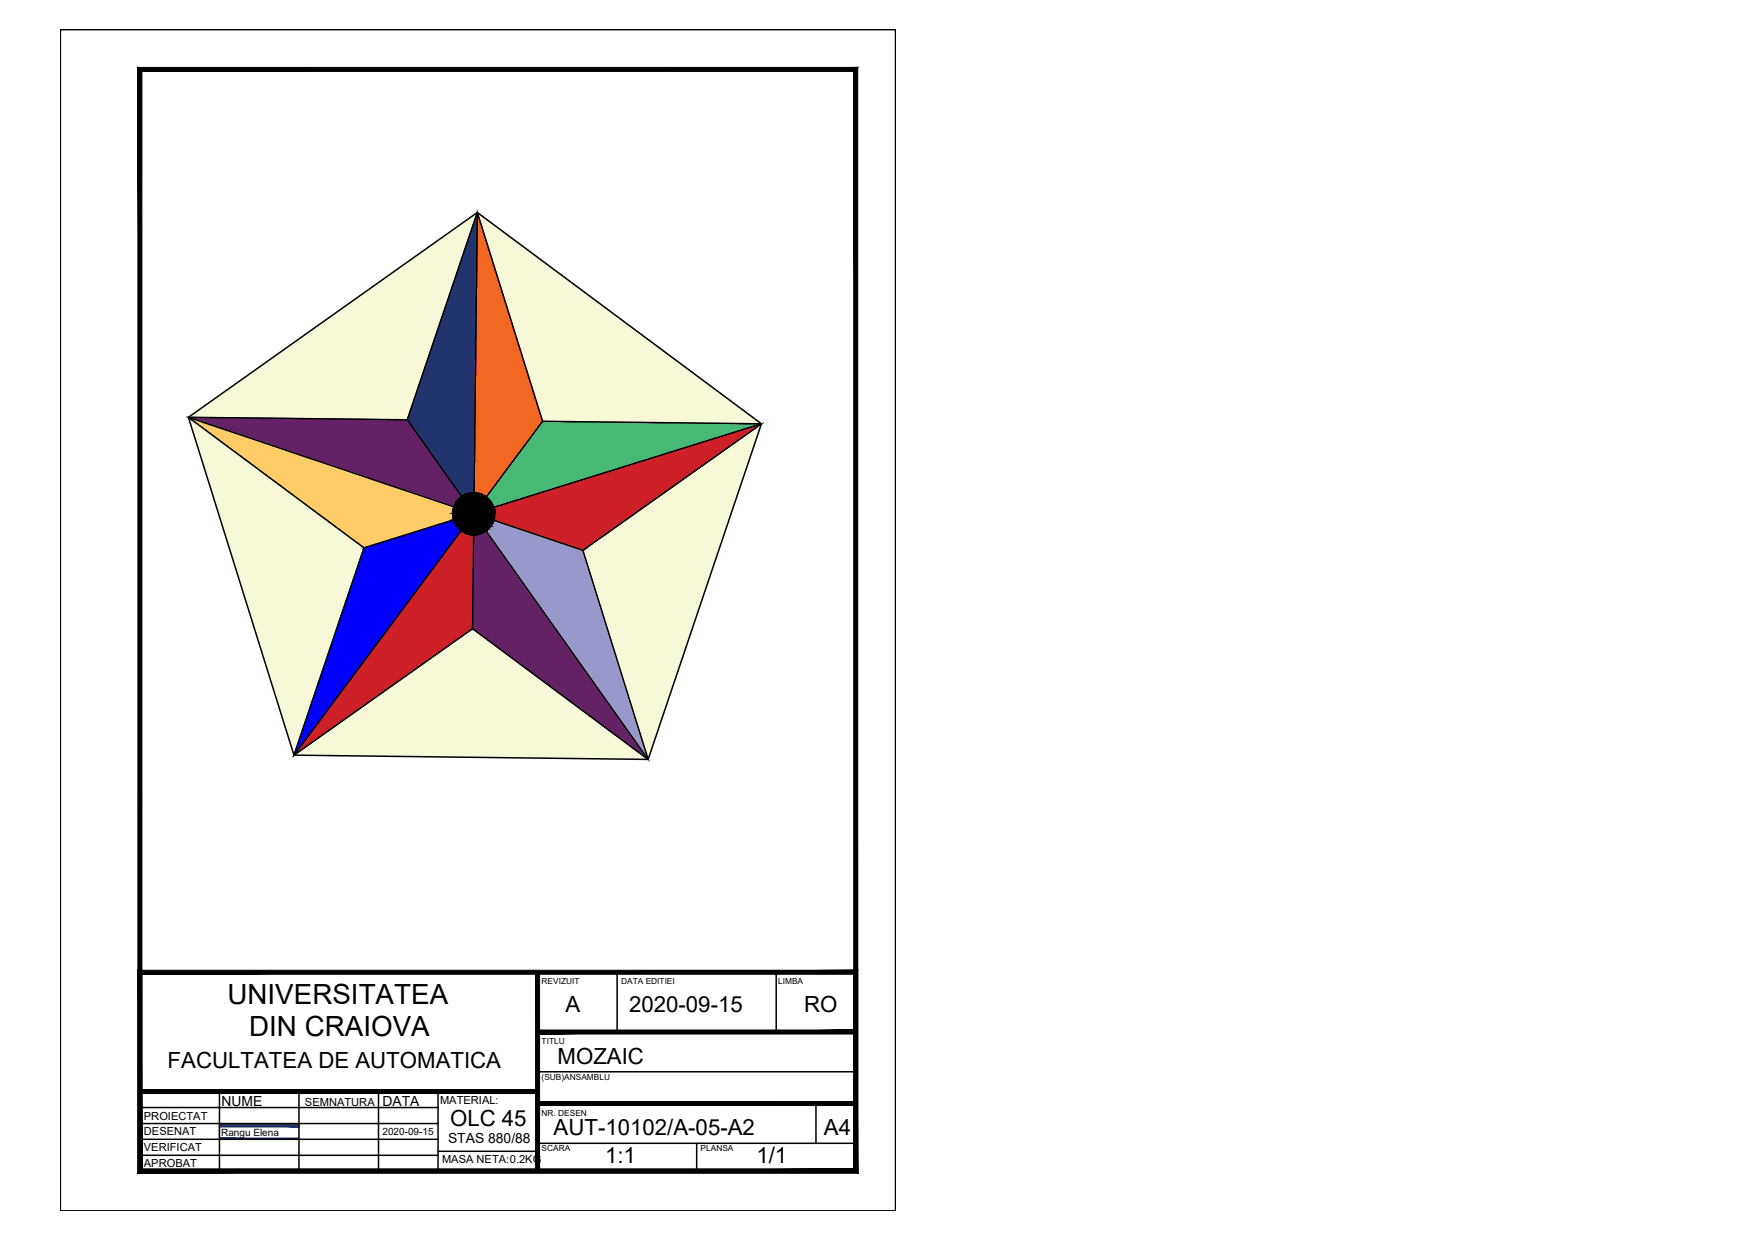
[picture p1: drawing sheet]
<svg xmlns="http://www.w3.org/2000/svg" width="297mm" height="210mm" viewBox="0 0 297 210" stroke-linecap="round" stroke-linejoin="round" font-family="sans-serif">
<!-- layer: 0 -->
<g fill="#000" stroke="#000" stroke-width=".17">
<path d="M76.6 87.5h1.7l-1.6 .5zM77.2 84.9h6zM77.7 89.5h.5l-.2 .4zM80.2 86.9l1.6 .6h-1.2zM81.9 87.5h1.8l-.1 .5zM82 89.5h.7l-.3 .4zM83.2 86.3h.5z"/>
<path d="M77.6 89.5h.7zM77.6 89.5h.6z"/>
<path d="M76.6 87.5h1.8zM76.6 87.5h1.7z"/>
<path d="M77.2 89.1l1.1 .4 .3-.4zM77.2 89.1l1.1 .4h-.7z"/>
<path d="M76.9 88.5l1.7 .6 .4-.6zM76.9 88.5l1.7 .6h-1.4z"/>
<path d="M76.7 88l2.3 .5 .4-.5zM76.7 88l2.3 .5h-2.1z"/>
<path d="M78.3 87.5l1.1 .5 .3-.5zM76.7 88l1.6-.5 1.1 .5z"/>
<path d="M79.7 90.5l.5 .1zM80.2 90.5h.5z"/>
<path d="M78.4 87.5h1.4zM78.3 87.5h1.4z"/>
<path d="M79.5 83.4l.7-.1 .7 .1zM79.5 83.4h1.4zM79.5 83.4h1.4z"/>
<path d="M79 88.5l1.2 1v-1zM79 88.5l1.2 1h-2z"/>
<path d="M78.2 89.5l2 .4v-.4zM78.2 89.5l2 .4h-2.2z"/>
<path d="M78 89.9h2.2zM78 89.9h2.2z"/>
<path d="M78.1 89.9l2.1 .3v-.3zM78.1 89.9l2.1 .3h-1.7z"/>
<path d="M78.5 90.2h1.7zM78.5 90.2h1.7z"/>
<path d="M78.6 90.2l1.6 .2v-.2zM78.6 90.2l1.6 .2h-1.2z"/>
<path d="M79 90.4h1.2zM79 90.4h1.2z"/>
<path d="M79.1 90.4l1.1 .1v-.1zM79.1 90.4l1.1 .1z"/>
<path d="M79.6 90.5h.6zM79.6 90.5h.6z"/>
<path d="M76.6 86.9l1.8 .6 1.8-.6zM76.6 86.9l1.8 .6h-1.8z"/>
<path d="M79.8 87.5l.4 .5v-.5zM79.8 87.5l.4 .5h-.8z"/>
<path d="M79.4 88l.8 .1zM79.4 88l.8 .1h-.9z"/>
<path d="M79.3 88.1l.9 .4v-.4zM79.3 88.1l.9 .4h-1.2z"/>
<path d="M80.2 86.9l.4 .6h-.4zM80.2 86.9l-.4 .6h.4zM78.4 87.5l1.8-.6-.4 .6z"/>
<path d="M80.2 87.5h.4zM80.2 87.5h.4z"/>
<path d="M80.2 87.5l.8 .5-.4-.5zM80.2 87.5l.8 .5h-.8z"/>
<path d="M80.2 90.5h.5zM80.2 90.5h.6z"/>
<path d="M76.6 86.8l3.6 .1 .6-.1zM76.6 86.8l3.6 .1h-3.6z"/>
<path d="M79.5 83.4l2 .2-.6-.2zM78.8 83.6l.7-.2 2 .2z"/>
<path d="M80.2 88l.8 .1zM80.2 88l.8 .1z"/>
<path d="M80.2 88.1l1.1 .4-.3-.4zM80.2 88.1l1.1 .4h-1.1z"/>
<path d="M80.2 90.4l.6 .1 .5-.1zM80.2 90.4l.6 .1h-.6z"/>
<path d="M80.2 88.5l2.1 1.4-1-1.4zM80.2 88.5l2.1 1.4h-2.1z"/>
<path d="M80.2 90.4h1.1zM80.2 90.4h1.1z"/>
<path d="M78.8 83.6h2.7zM78.8 83.6h2.7z"/>
<path d="M78.8 83.6l3.3 .3-.6-.3zM78.2 83.9l.6-.3 3.3 .3z"/>
<path d="M80.6 87.5h1.3zM80.6 87.5h1.3z"/>
<path d="M80.2 90.2l1.1 .2 .5-.2zM80.2 90.2l1.1 .2h-1.1z"/>
<path d="M80.2 90.2h1.6zM80.2 90.2h1.6z"/>
<path d="M81.9 87.5l1.7 .5zM83.4 88l.2 .1z"/>
<path d="M80.6 87.5l2.8 .5-1.5-.5zM80.6 87.5l2.8 .5h-2.4z"/>
<path d="M82 89.5l.4 .4zM82.3 89.9h.1z"/>
<path d="M78.2 83.9h4zM78.2 83.9h4z"/>
<path d="M78.2 83.9l4.5 .5-.5-.5zM77.6 84.4l.6-.5 4.5 .5z"/>
<path d="M80.2 89.9h2.1zM80.2 89.9h2.1z"/>
<path d="M80.2 89.9l1.6 .3 .5-.3zM80.2 89.9l1.6 .3h-1.6z"/>
<path d="M77.6 84.4h5.1zM77.6 84.4h5.1z"/>
<path d="M77.6 84.4l5.6 .5-.5-.5zM77.6 84.4l5.6 .5h-6zM77.1 84.9h6.1z"/>
<path d="M81.7 89.1l1 .4 .4-.4zM81.7 89.1l1 .4h-.7z"/>
<path d="M77.1 84.9l6.4 .6-.3-.6zM77.1 84.9l6.4 .6h-6.7z"/>
<path d="M81 88l2.6 .1zM81 88l2.6 .1z"/>
<path d="M81.3 88.5l2.1 .1zM81.3 88.5l2.1 .1z"/>
<path d="M81.4 88.6l1.7 .5 .3-.5zM81.4 88.6l1.7 .5h-1.4z"/>
<path d="M76.8 85.5l6.7 .1zM76.8 85.5l6.7 .1z"/>
<path d="M76.8 85.6l6.9 .6-.2-.6zM76.8 85.6l6.9 .6h-7.1z"/>
<path d="M76.6 86.3l4.2 .5 2.8-.5zM76.6 86.3l4.2 .5h-4.2z"/>
<path d="M81 88.1l2.4 .4 .2-.4zM81 88.1l2.4 .4h-2.1z"/>
<path d="M76.6 86.2h7.1zM76.6 86.2l7 .1z"/>
<path d="M83.2 86.3l.6 .1zM82.6 86.4l.6-.1 .6 .1z"/>
<path d="M82.6 86.4l1.2 .2v-.2zM82.1 86.6l.5-.2 1.2 .2z"/>
<path d="M80.2 86.9l3.5 .6 .1-.6zM80.2 86.9l3.5 .6h-1.8z"/>
<path d="M82.1 86.6l1.7 .1v-.1zM81.4 86.7l.7-.1 1.7 .1z"/>
<path d="M81.4 86.7l2.4 .1v-.1zM80.8 86.8l.6-.1 2.4 .1z"/>
<path d="M80.8 86.8l3 .1v-.1zM80.2 86.9l.6-.1 3 .1z"/>
<path d="M91 175h53.8v-.6zM91 174.4h53.8l-53.8 .6z"/>
<path d="M23.7 184.4v.7l67.3-.7zM23.7 185.1l67.3-.7v.7z"/>
<path d="M24 197.9l-.7 .7 121.2-.7zM23.3 198.6l121.2-.7 .7 .7zM144.5 164.9v33l.7 .7zM145.2 164.2v34.4l-.7-33.7zM24 164.9h120.5l.7-.7zM23.3 164.2h121.9l-121.2 .7zM23.3 164.2l.7 33.7v-33zM23.3 164.2l.7 33.7-.7 .7z"/>
<path d="M24 197.9l-.7 .7 121.2-.7zM23.3 198.6l121.2-.7 .7 .7zM144.5 12.1v185.8l.7 .7zM144.5 12.1l.7-.7v187.2zM24 12.1h120.5l.7-.7zM23.3 11.4h121.9l-121.2 .7zM23.3 11.4l.7 186.5v-185.8zM23.3 11.4l.7 186.5-.7 .7z"/>
<path d="M90.6 164.6v33.6h.7zM90.6 164.6h.7v33.6z"/>
<path d="M91 187.1h53.8v-.6zM91 186.5h53.8l-53.8 .6z"/>
</g>
<g fill="none" stroke="#000" stroke-width=".25">
<path d="M10.2 5h141.4v200h-141.4zM80.8 36l11 35.3M80.8 36l-11.9 35.1M80.8 36l-.8 70.4M31.9 70.6l48.9-34.6 48.1 35.7-19.2 56.9-59.9-.8zM31.9 70.6l66.8 22.6M31.9 70.6l37 .5M31.9 70.6l29.7 22.1M68.9 71.1l40.8 57.5M91.8 71.3l37.1 .4-30.2 21.5M91.8 71.3l-42 56.5M128.9 71.7l-67.3 21"/>
<path d="M61.6 92.7l-11.8 35.1M80.2 86.9h.1M98.7 93.2l11 35.4M80 106.4l-30.2 21.4M80 106.4l29.7 22.2M104.5 164.6v10.1M131.4 164.6v10.1M23.7 195.6h50.4M23.7 192.9h50.4M23.7 190.2h50.4M23.7 187.5h50.4M37.1 184.8v13.4"/>
<path d="M50.6 184.8v13.4M64.1 184.8v13.4M74.1 184.8v13.4M74.1 194.9h16.9M91 181.4h53.8M91 193.5h53.8M117.9 193.5v4.7M138.1 186.8v6.7"/>
</g>
<g fill="#22346e" stroke="#22346e" stroke-width=".17">
<path d="M37.1 190.2l13.5 .6v-.6zM37.1 190.2l13.5 .6h-13.5z"/>
<path d="M37.1 190.8v1.8zM37.1 190.8v1.8z"/>
<path d="M37.1 192.6l13.5 .3v-.3zM37.1 192.6l13.5 .3h-13.5z"/>
<path d="M80.8 36l-.4 35.1h-11.5zM68.9 71.1l11.3 15.8 .2-15.8z"/>
</g>
<path d="M80.8 36l-.4 35.1h-11.5zM68.9 71.1l11.3 15.8 .2-15.8z" fill="#293189" stroke="#293189" stroke-width=".17"/>
<g fill="#cd2027" stroke="#cd2027" stroke-width=".17">
<path d="M80.8 36l47.5 35.3h-47.9z"/>
<path d="M91.8 71.3h36.5l.6 .4z"/>
<path d="M80.4 71.7h11.1l-11.3 15.2z"/>
<path d="M82 89.5h.7l-.3 .4z"/>
<path d="M83.6 88.1h22.2l-3.5 2.5z"/>
<path d="M78 89.9l.5 .3h-.7z"/>
<path d="M77.5 90.6h2.7l-.2 15.8z"/>
<path d="M80.2 86.9l48.7-15.2-21.5 15.2z"/>
<path d="M80.2 86.9l3.2 1.1h-2.4z"/>
<path d="M77.7 89.5h.5l-.2 .4z"/>
<path d="M80.2 86.9l48.7-15.2zM80.2 86.9l48.7-15.2-21.5 15.2z"/>
<path d="M80.4 71.3l11.1 .4 .3-.4zM80.4 71.3l11.1 .4h-11.1z"/>
<path d="M80.2 86.9l3.4 1.2h-2.6zM80.2 86.9v1.2h.8zM80.2 86.9v1.2h-.9z"/>
<path d="M80.2 86.9l25.6 1.2 1.6-1.2zM80.2 86.9l25.6 1.2h-22.2z"/>
<path d="M81 88.1l2.4 .5 .2-.5zM81 88.1l2.4 .5h-2z"/>
<path d="M81.4 88.6l1.7 .5 .3-.5zM81.4 88.6l1.7 .5h-1.4z"/>
<path d="M81.7 89.1l1 .4 .4-.4zM81.7 89.1l1 .4h-.7z"/>
<path d="M82 89.5l.4 .4zM82.3 89.9h.1z"/>
<path d="M80.2 88.1l2.1 1.8-1.3-1.8zM80.2 88.1l2.1 1.8h-2.1z"/>
<path d="M79.3 88.1l.9 1.8v-1.8zM79.3 88.1l.9 1.8h-2.2z"/>
<path d="M80.2 89.9h2.1zM80.2 89.9h2.1z"/>
<path d="M78 89.9h2.2zM78 89.9h2.2z"/>
<path d="M80.2 89.9l1.6 .3 .5-.3zM80.2 89.9l1.6 .3h-1.6z"/>
<path d="M78.1 89.9l2.1 .3v-.3zM78.1 89.9l2.1 .3h-1.7z"/>
<path d="M80.2 90.2h1.6zM80.2 90.2h1.6z"/>
<path d="M78.5 90.2h1.7zM78.5 90.2h1.7z"/>
<path d="M80.2 90.2l1.1 .2 .5-.2zM80.2 90.2l1.1 .2h-1.1z"/>
<path d="M78.6 90.2l1.6 .2v-.2zM78.6 90.2l1.6 .2h-1.2z"/>
<path d="M80.2 90.4h1.1zM80.2 90.4h1.1z"/>
<path d="M79 90.4h1.2zM79 90.4h1.2z"/>
<path d="M80.2 90.4l.6 .1 .5-.1zM80.2 90.4l.6 .1h-.6z"/>
<path d="M79.1 90.4l1.1 .1v-.1zM79.1 90.4l1.1 .1z"/>
<path d="M79.7 90.5l.5 .1zM80.2 90.5h.5z"/>
<path d="M80.2 90.5h.5zM80.2 90.5h.6z"/>
<path d="M79.6 90.5h.6zM79.6 90.5h.6z"/>
<path d="M83.6 88.1l7.3 2.5h11.4zM90.9 90.6h11.4l-3.6 2.6z"/>
<path d="M77.8 90.2l1.2 .2-.5-.2zM77.8 90.2l1.2 .2h-1.4z"/>
<path d="M77.6 90.4l2 .1-.6-.1zM77.6 90.4l2 .1h-2.1z"/>
<path d="M77.5 90.5l2.7 .1zM77.5 90.5l2.7 .1z"/>
<path d="M77.5 90.6l-11.8 15.8h14.3zM65.7 106.4h14.3l-30.2 21.4z"/>
<path d="M80.2 86.9l.8 1.1h-.8zM80.2 86.9l-.8 1.1h.8zM76.7 88l3.5-1.1-.8 1.1z"/>
<path d="M80.2 86.9l25.6 1.2 1.6-1.2zM80.2 86.9l25.6 1.2h-22.2z"/>
<path d="M81 88l2.6 .1zM81 88l2.6 .1z"/>
<path d="M80.2 88l.8 .1zM80.2 88l.8 .1z"/>
<path d="M79.4 88l.8 .1zM79.4 88l.8 .1h-.9z"/>
<path d="M81 88.1l2.4 .4 .2-.4zM81 88.1l2.4 .4h-2.1z"/>
<path d="M80.2 88.1l1.1 .4-.3-.4zM80.2 88.1l1.1 .4h-1.1z"/>
<path d="M79.3 88.1l.9 .4v-.4zM79.3 88.1l.9 .4h-1.2z"/>
<path d="M76.7 88l2.3 .5 .4-.5zM76.7 88l2.3 .5h-2.1z"/>
<path d="M81.3 88.5l2.1 .1zM81.3 88.5l2.1 .1z"/>
<path d="M80.2 88.5l1.2 .1zM80.2 88.5l1.2 .1z"/>
<path d="M79 88.5l1.2 .1zM79 88.5l1.2 .1h-1.3z"/>
<path d="M81.4 88.6l1.8 .5 .2-.5zM81.4 88.6l1.8 .5h-1.5z"/>
<path d="M80.2 88.6l1.5 .5-.3-.5zM80.2 88.6l1.5 .5h-1.5z"/>
<path d="M78.9 88.6l1.3 .5v-.5zM78.9 88.6l1.3 .5h-1.6z"/>
<path d="M76.9 88.5l1.7 .6 .4-.6zM76.9 88.5l1.7 .6h-1.4z"/>
<path d="M81.7 89.1h1.5zM81.7 89.1h1.4z"/>
<path d="M80.2 89.1h1.5zM80.2 89.1h1.5z"/>
<path d="M78.6 89.1h1.6zM78.6 89.1h1.6z"/>
<path d="M81.7 89.1l1.1 .4 .3-.4zM81.7 89.1l1.1 .4h-.8z"/>
<path d="M80.2 89.1l1.8 .4-.3-.4zM80.2 89.1l1.8 .4h-1.8z"/>
<path d="M78.6 89.1l1.6 .4v-.4zM78.6 89.1l1.6 .4h-1.9z"/>
<path d="M77.2 89.1l1.1 .4 .3-.4zM77.2 89.1l1.1 .4h-.7z"/>
<path d="M82 89.5h.8zM82 89.5h.7z"/>
<path d="M80.2 89.5h1.8zM80.2 89.5h1.8z"/>
<path d="M78.3 89.5h1.9zM78.3 89.5h1.9z"/>
<path d="M77.6 89.5h.7zM77.6 89.5h.6z"/>
<path d="M82 89.5l.4 .4zM82.3 89.9h.1z"/>
<path d="M80.2 89.5l2.1 .4-.3-.4zM80.2 89.5l2.1 .4h-2.1z"/>
<path d="M78.2 89.5l2 .4v-.4zM78.2 89.5l2 .4h-2.2z"/>
<path d="M80.2 89.9h2.1zM80.2 89.9h2.1z"/>
<path d="M78 89.9h2.2zM78 89.9h2.2z"/>
<path d="M78.1 89.9l2.1 .3v-.3zM78.1 89.9l2.1 .3h-1.7z"/>
<path d="M80.2 89.9l1.6 .3 .5-.3zM80.2 89.9l1.6 .3h-1.6z"/>
<path d="M78.5 90.2l1.7 .2v-.2zM78.5 90.2l1.7 .2h-1.2z"/>
<path d="M80.2 90.2l1.1 .2 .5-.2zM80.2 90.2l1.1 .2h-1.1z"/>
<path d="M79 90.4l1.2 .1v-.1zM79 90.4l1.2 .1h-.6z"/>
<path d="M79.7 90.5l.5 .1zM80.2 90.5h.5z"/>
<path d="M80.2 90.4l.5 .1 .6-.1zM80.2 90.4l.5 .1h-.5z"/>
<path d="M79.6 90.5h.6zM79.6 90.5h.6z"/>
<path d="M83.6 88.1l7.3 2.5h11.4zM90.9 90.6h11.4l-3.6 2.6z"/>
</g>
<g fill="#f7f8d8" stroke="#f7f8d8" stroke-width=".17">
<path d="M80.8 36l-.4 34.6z"/>
<path d="M31.9 70.6l.5 .5h-.4z"/>
<path d="M80.4 70.6v.5z"/>
<path d="M68.9 71.1l8.7 12.2z"/>
<path d="M80.4 71.1l-.2 12.2z"/>
<path d="M79.6 83.3h.6z"/>
<path d="M77.7 83.3v.2z"/>
<path d="M77.7 83.5l.2 .2z"/>
<path d="M77.9 83.7l.2 .3z"/>
<path d="M78.6 83.7h1.6v.3z"/>
<path d="M43.1 106.4h13.9l-7.2 21.4z"/>
<path d="M49.8 127.8l30.2-21.4 28.8 21.4z"/>
<path d="M49.8 127.8h59l.9 .8z"/>
<path d="M80.8 36l-11.7 34.6zM31.9 70.6l48.9-34.6-11.7 34.6z"/>
<path d="M31.9 70.6h37.2l-.2 .5zM69.1 70.6l-.2 .5z"/>
<path d="M79.6 83.3l.6 .2v-.2zM79.1 83.5l.5-.2 .6 .2z"/>
<path d="M79.1 83.5l1.1 .2v-.2zM78.6 83.7l.5-.2 1.1 .2z"/>
<path d="M78.1 84h2.1l-1.6-.3zM78.1 84h2.1v2.9z"/>
<path d="M32 71.1l29.6 21.6-29.2-21.6zM32 71.1l29.6 21.6h-22.8z"/>
<path d="M38.8 92.7l18.2 13.7 4.6-13.7zM38.8 92.7l18.2 13.7h-13.9z"/>
<path d="M80.8 36l47.5 35.3h-36.5zM91.8 71.3l37.1 .4-.6-.4z"/>
<path d="M98.7 93.2l30.2-21.5-7.3 21.5zM98.7 93.2l11 35.4 11.9-35.4z"/>
</g>
<g fill="#47b876" stroke="#47b876" stroke-width=".17">
<path d="M91.8 71.3l37.1 .4h-37.4z"/>
<path d="M80.2 86.9h27.2l-8.2 5.8z"/>
<path d="M80.8 36l-.4 34.6h11.2zM80.8 36l-.4 34.6h-11.3z"/>
<path d="M31.9 70.6l1.3 .5h35.7zM31.9 70.6l1.3 .5h-.8z"/>
<path d="M80.4 70.6l11.4 .5-.2-.5zM80.4 70.6l11.4 .5h-11.4z"/>
<path d="M69.1 70.6l11.3 .5v-.5zM69.1 70.6l11.3 .5h-11.5z"/>
<path d="M80.4 71.1l11.4 .2v-.2zM80.4 71.1l11.4 .2h-11.4z"/>
<path d="M68.9 71.1l11.5 .2v-.2zM68.9 71.1l11.5 .2h-11.3z"/>
<path d="M35.2 71.7h34.2l10.8 15.2zM69.4 71.7l10.8 15.2 .2-15.2zM80.4 71.7h11.1l-11.3 15.2z"/>
<path d="M91.5 71.7h37.4l-48.7 15.2zM80.2 86.9h27.2l21.5-15.2z"/>
<path d="M80.4 71.3l11.1 .4 .3-.4zM80.4 71.3l11.1 .4h-11.1z"/>
<path d="M69.1 71.3l11.3 .4v-.4zM69.1 71.3l11.3 .4h-11z"/>
<path d="M33.2 71.1l36.2 .6-.5-.6zM33.2 71.1l36.2 .6h-34.2z"/>
<path d="M53.8 86.9h26.4l-18.6 5.8zM61.6 92.7h14.3l4.3-5.8z"/>
<path d="M80.2 86.9l17.2 5.8h-13.1zM80.2 86.9l-.1 5.8h4.2zM80.2 86.9l-.1 5.8h-4.2z"/>
<path d="M32.4 71.1l47.8 15.8-47-15.8zM32.4 71.1l47.8 15.8h-26.4z"/>
<path d="M80.2 86.9l17.2 5.8h1.8zM97.4 92.7h1.8l-.5 .5z"/>
<path d="M84.3 92.7l14.4 .5-1.3-.5zM84.3 92.7l14.4 .5h-14.1z"/>
<path d="M80.1 92.7l4.5 .5-.3-.5zM80.1 92.7l4.5 .5h-4.5z"/>
<path d="M75.9 92.7l4.2 .5v-.5zM75.9 92.7l4.2 .5h-4.6z"/>
<path d="M57 106.4h8.7l-15.9 21.4zM65.7 106.4l-15.9 21.4 30.2-21.4z"/>
<path d="M80.1 93.2l13.9 13.2-9.4-13.2zM80.1 93.2l13.9 13.2h-14z"/>
<path d="M75.5 93.2l4.5 13.2 .1-13.2zM75.5 93.2l4.5 13.2h-14.3z"/>
<path d="M61.6 92.7l4.1 13.7 10.2-13.7zM61.6 92.7l4.1 13.7h-8.7z"/>
<path d="M108.8 127.8h.4l.5 .8zM109.2 127.8l.5 .8-.3-.8z"/>
<path d="M84.6 93.2l24.8 34.6-10.7-34.6zM84.6 93.2l24.8 34.6h-.2z"/>
<path d="M80 106.4l29.2 21.4-15.2-21.4zM80 106.4l29.2 21.4h-.4z"/>
</g>
<g fill="#f0f" stroke="#f0f" stroke-width=".17">
<path d="M80.2 86.9v3h-2.2z"/>
<path d="M79 90.4h1.2v.1z"/>
<path d="M80.2 86.9l-.2 19.5h-14.3zM65.7 106.4l-15.9 21.4 30.2-21.4z"/>
<path d="M78 89.9l2.2 .3v-.3zM78 89.9l2.2 .3h-1.7z"/>
<path d="M78.5 90.2l1.7 .2v-.2zM78.5 90.2l1.7 .2h-1.2z"/>
<path d="M79 90.4l.6 .1h.6zM79.6 90.5l.6 .1z"/>
</g>
<path d="M80.2 86.9l48.7-15.2-21.5 15.2zM80.2 86.9l18.5 6.3 8.7-6.3z" fill="#a953a0" stroke="#a953a0" stroke-width=".17"/>
<g fill="#642165" stroke="#642165" stroke-width=".17">
<path d="M31.9 70.6l37 .5h-35.7zM33.2 71.1l47 15.8-11.3-15.8z"/>
<path d="M80.2 86.9l13.8 19.5h-14zM80 106.4l29.7 22.2-15.7-22.2z"/>
</g>
<path d="M31.9 70.6l48.3 16.3h-26.4zM53.8 86.9l7.8 5.8 18.6-5.8z" fill="#fecc66" stroke="#fecc66" stroke-width=".17"/>
<path d="M80.2 86.9l18.5 6.3h-14.1zM84.6 93.2l25.1 35.4-11-35.4z" fill="#9898cc" stroke="#9898cc" stroke-width=".17"/>
<path d="M80.8 36l11 35.3h-11.4zM80.4 71.3l-.2 15.6 11.6-15.6z" fill="#f26722" stroke="#f26722" stroke-width=".17"/>
<path d="M61.6 92.7l18.6-5.8-4.3 5.8zM61.6 92.7l-11.8 35.1 26.1-35.1z" fill="#00f" stroke="#00f" stroke-width=".17"/>
<g font-size="4.7">
<text x="38.5" y="170">UNIVERSITATEA</text>
<text x="42.2" y="175.4">DIN CRAIOVA</text>
</g>
<g font-size="3.8">
<text x="95.7" y="171.3">A</text>
<text x="106.5" y="171.3">2020-09-15</text>
<text x="136.1" y="171.3">RO</text>
<text x="28.4" y="180.7">FACULTATEA DE AUTOMATICA</text>
<text x="94.4" y="180.1">MOZAIC</text>
<text x="76.2" y="190.5">OLC 45</text>
<text x="93.7" y="192.2">AUT-10102/A-05-A2</text>
<text x="102.4" y="196.9">1:1</text>
<text x="128" y="196.9">1/1</text>
<text x="139.5" y="192.2">A4</text>
</g>
<g font-size="2.4">
<text x="37.5" y="187.1">NUME</text>
<text x="64.7" y="187.1">DATA</text>
<text x="75.8" y="193.5">STAS 880/88</text>
</g>
<g font-size="1.9">
<text x="24.4" y="189.5">PROIECTAT</text>
<text x="51.6" y="187.1">SEMNATURA</text>
<text x="74.5" y="186.8">MATERIAL:</text>
<text x="24.4" y="192.2">DESENAT</text>
<text x="24.4" y="194.9">VERIFICAT</text>
<text x="24.4" y="197.6">APROBAT</text>
<text x="74.8" y="196.9">MASA NETA:0.2KG</text>
</g>
<g font-size="1.7">
<text x="37.4" y="192.3">Rangu Elena</text>
<text x="64.7" y="192.2">2020-09-15</text>
</g>
<g font-size="1.4">
<text x="91.7" y="166.6">REVIZUIT</text>
<text x="105.1" y="166.6">DATA EDITIEI</text>
<text x="131.7" y="166.6">LIMBA</text>
<text x="91.7" y="176.7">TITLU</text>
<text x="91.7" y="182.8">(SUB)ANSAMBLU</text>
<text x="91.7" y="188.8">NR. DESEN</text>
<text x="91.7" y="194.9">SCARA</text>
<text x="118.6" y="194.9">PLANSA</text>
</g>
</svg>
